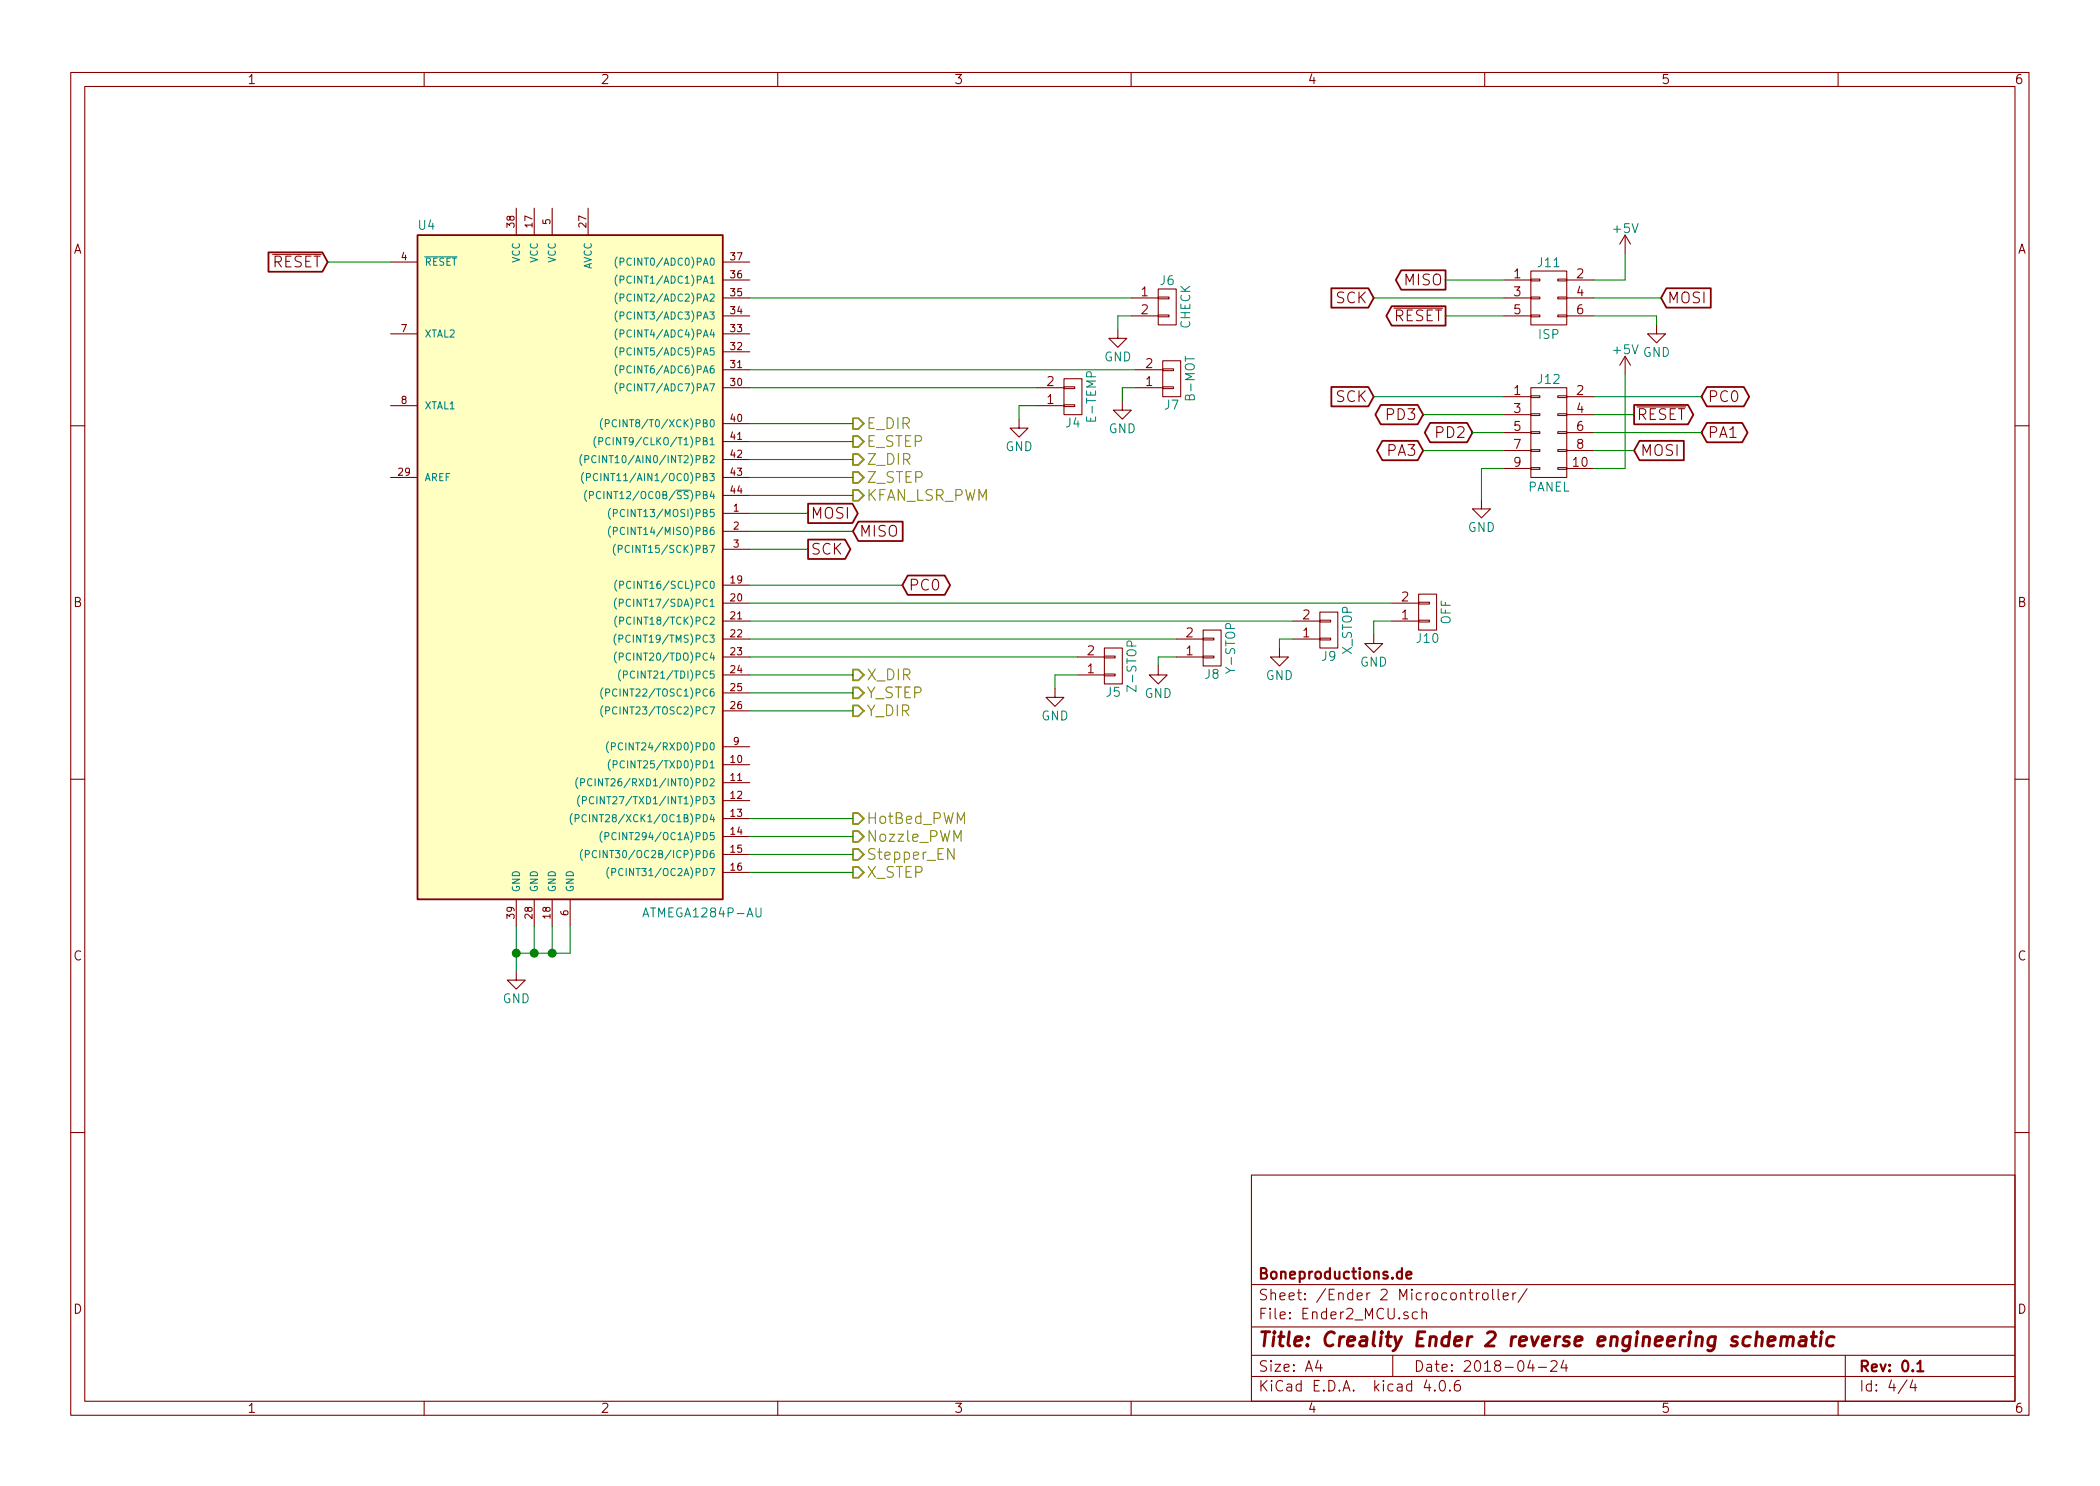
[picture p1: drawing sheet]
<svg xmlns="http://www.w3.org/2000/svg" width="297mm" height="210mm" viewBox="0 0 297 210" stroke-linecap="round" stroke-linejoin="round" font-family="sans-serif">
<g fill="none" stroke="#840000" stroke-width=".15">
<path d="M10 10.3h277v189.9h-277zM12 12.2h273v186.1h-273zM60 10.3v1.9M110 10.3v1.9M160 10.3v1.9M210 10.3v1.9M260 10.3v1.9M38.6 36h6.8M55.2 37.1h3.9M73 29.5v3.8M75.6 29.5v3.8M78.1 29.5v3.8"/>
<path d="M83.2 29.5v3.8M102.2 37.1h3.8M102.2 39.6h3.8M212.7 39.6h3.8M216.5 39.5h1.3v.2h-1.3zM216.5 38.3h5.1v7.7h-5.1zM220.3 39.5h1.3v.2h-1.3zM221.6 39.6h3.8M229.9 33.3l-.8 1.2M229.9 33.3v2.5M229.9 33.3l.7 1.2M55.2 47.2h3.9"/>
<path d="M55.2 57.4h3.9M102.2 47.2h3.8M102.2 54.9h3.8M102.2 59.9h3.8M102.2 52.3h3.8M102.2 49.8h3.8M102.2 44.7h3.8M102.2 42.2h3.8M144.1 59.3v1.3h1.3l-1.3 1.2-1.2-1.2h1.2M146.7 57.4h3.8M146.7 54.9h3.8M150.5 54.7h1.5v.3h-1.5z"/>
<path d="M150.5 57.3h1.5v.2h-1.5zM150.5 53.6h2.5v5.1h-2.5zM158.1 46.6v1.3h1.3l-1.3 1.2-1.3-1.2h1.3M158.7 56.8v1.2h1.3l-1.3 1.3-1.2-1.3h1.2M160 44.7h3.8M160 42.2h3.8M160.7 54.9h3.8M160.7 52.3h3.8M163.8 44.6h1.6v.2h-1.6zM163.8 42h1.6v.3h-1.6zM163.8 40.9h2.6v5.1h-2.6zM164.5 52.2h1.5v.2h-1.5z"/>
<path d="M164.5 54.7h1.5v.3h-1.5zM164.5 51h2.5v5.1h-2.5zM197.2 43.6h6.9M212.7 44.7h3.8M212.7 42.2h3.8M212.7 56.1h3.8M212.7 58.7h3.8M216.5 58.5h1.3v.3h-1.3zM216.5 56h1.3v.3h-1.3zM216.5 54.9h5.1v12.7h-5.1zM216.5 44.6h1.3v.2h-1.3zM216.5 42h1.3v.3h-1.3z"/>
<path d="M220.3 58.5h1.3v.3h-1.3zM220.3 56h1.3v.3h-1.3zM220.3 44.6h1.3v.2h-1.3zM220.3 42h1.3v.3h-1.3zM221.6 44.7h3.8M221.6 42.2h3.8M221.6 56.1h3.8M221.6 58.7h3.8M229.9 50.4v2.6M229.9 50.4l-.8 1.3M229.9 50.4l.7 1.3M231.5 57.6h6.9"/>
<path d="M234.3 46v1.2h1.3l-1.3 1.3-1.3-1.3h1.3M10 60.2h2M55.2 67.6h3.9M102.2 72.6h3.8M102.2 75.2h3.8M102.2 77.7h3.8M102.2 62.5h3.8M102.2 65h3.8M102.2 67.6h3.8M102.2 70.1h3.8M209.5 70.7v1.3h1.3l-1.3 1.3-1.2-1.3h1.2M212.7 61.2h3.8"/>
<path d="M212.7 63.7h3.8M212.7 66.3h3.8M216.5 66.2h1.3v.2h-1.3zM216.5 63.6h1.3v.3h-1.3zM216.5 61.1h1.3v.2h-1.3zM220.3 66.2h1.3v.2h-1.3zM220.3 63.6h1.3v.3h-1.3zM220.3 61.1h1.3v.2h-1.3zM221.6 61.2h3.8M221.6 63.7h3.8M221.6 66.3h3.8M285 60.2h2"/>
<path d="M102.2 85.3h3.8M102.2 87.9h3.8M102.2 90.4h3.8M102.2 93h3.8M102.2 95.5h3.8M102.2 98h3.8M102.2 82.8h3.8M149.2 97.4v1.3h1.3l-1.3 1.2-1.2-1.2h1.2M152.4 93h3.8M152.4 95.5h3.8M156.2 92.8h1.5v.3h-1.5zM156.2 95.4h1.5v.2h-1.5z"/>
<path d="M156.2 91.7h2.5v5.1h-2.5zM163.8 94.2v1.3h1.3l-1.3 1.3-1.2-1.3h1.2M166.4 90.4h3.8M166.4 93h3.8M170.2 90.3h1.5v.2h-1.5zM170.2 92.8h1.5v.3h-1.5zM170.2 89.1h2.5v5.1h-2.5zM181 91.7v1.3h1.2l-1.2 1.2-1.3-1.2h1.3M182.9 87.9h3.8M182.9 90.4h3.8M186.7 87.8h1.5v.2h-1.5zM186.7 90.3h1.5v.2h-1.5z"/>
<path d="M186.7 86.6h2.5v5.1h-2.5zM194.3 89.8v1.3h1.3l-1.3 1.2-1.3-1.2h1.3M196.8 85.3h3.9M196.8 87.9h3.9M200.7 85.2h1.5v.3h-1.5zM200.7 87.8h1.5v.2h-1.5zM200.7 84.1h2.5v5h-2.5zM10 110.3h2M102.2 105.7h3.8M102.2 108.2h3.8M102.2 110.7h3.8M102.2 113.3h3.8"/>
<path d="M102.2 115.8h3.8M102.2 118.4h3.8M102.2 100.6h3.8M285 110.3h2M73 137.4v1.3h1.3l-1.3 1.2-1.2-1.2h1.2M73 127.2v3.9M75.6 127.2v3.9M78.1 127.2v3.9M80.6 127.2v3.9M102.2 120.9h3.8M102.2 123.4h3.8M10 160.2h2"/>
<path d="M177 166.3h108v32h-108zM285 160.2h2M60 198.3v1.9M110 198.3v1.9M160 198.3v1.9M177 194.8h108M177 191.8h108M177 187.8h108M177 181.8h108M186.4 192.5l-.3 1h.9M186.8 193v1M197 191.8v3"/>
<path d="M200.5 185.7l-.4-.1-.3 .3v.6l.3 .1 .4-.1M201.1 185.7a.38 .38 0 0 1 .7 .1v.8M201.1 185.1v1.5M201.8 195.2l-.4 1.1h1M202.9 196.7h.1l-.1 .1v-.1v.1M203.8 195.4a.34 .34 0 0 1 .6 .2 .77 .77 0 0 1-.5 1.2 .97 .97 0 0 1-.1-1.4zM205.1 196.7h.1l-.1 .1-.1-.1h.1v.1M206.4 195.3a.59 .59 0 0 0-.7 .7l.1 .7 .2 .1h.3l.2-.1 .1-.5-.2-.2-.4-.1-.3 .3M207.8 182.9h.5M208 182.4v1.3l.2 .2h.1M208.8 182.9v1M209.3 182.9l-.3 .1-.2 .2"/>
<path d="M209.8 183.1a.41 .41 0 0 1 .7 .1v.4a.41 .41 0 0 1-.4 .3 .41 .41 0 0 1-.4-.3zM210 198.3v1.9M211.1 182.4v1.3l.2 .2M211.9 182.4v1.3l.2 .2M212.6 183.4l.7-.1v-.3l-.4-.1-.3 .2 .1 .7 .2 .1 .4-.1M214 182.9v1M214.4 182.9l-.3 .1-.1 .2M216 182.3l-1.3 2M216.5 192.5l-.4 1h.9M217.6 193.5h1.1M219.4 192.7l.2-.2 .5 .1a.37 .37 0 0 1 .1 .6l-.9 .8h.9M221.2 192.5l-.4 1h.9"/>
<path d="M221.5 193v1M260 198.3v1.9M261 191.8v6.5M269.7 195.2l-1.2 2M270.5 195.2l-.3 1.1h.9M270.9 195.8v1"/>
</g>
<path d="M198.9 180.4l.7-.1v-.3l-.4-.1-.3 .2 .1 .7 .2 .1 .4-.1M271.2 193l.4-.5v1.5M271.2 194h.9" fill="none" stroke="#840000" stroke-width=".3"/>
<path d="M250.1 189.8l1-.2-.1-.4-.6-.1-.3 .3-.1 .8 .1 .1 .2 .1 .6-.1M252 189.3a.52 .52 0 0 1 .8 .1l-.1 1M252 189.1l-.2 1.3M252.8 189.4a.52 .52 0 0 1 .8-.2l.1 .2-.1 1M254.7 189.2l.1-.1 .6 .1 .1 .2-.1 1M255.5 189.6l-.7 .1a.4 .4 0 0 0-.4 .3 .4 .4 0 0 0 .3 .4h.5l.2-.1M256.2 189.1h.7M256.5 188.4l-.2 1.8 .1 .1 .4 .1M257.6 189.1l-.1 1.3M257.7 188.4l-.1 .1 .1 .1 .1-.1-.1-.1v.2M259.4 189.2a.7 .7 0 0 0-1 .3l-.1 .6 .1 .2 .3 .1 .6-.1" fill="none" stroke="#840000" stroke-width=".41"/>
<path d="M59.1 33.3h43.1v93.9h-43.1z" fill="#ffffc2" stroke="#ffffc2" stroke-width=".14"/>
<g fill="none" stroke="#840000" stroke-width=".25">
<path d="M38 35.7h7.6l.8 1.4-.8 1.3h-7.6zM59.1 33.3h43.1v93.9h-43.1zM198.2 38.2h6.3v2.8h-6.3l-.8-1.4zM188.3 40.8h5.2l.8 1.4-.8 1.3h-5.2zM188.3 54.8h5.2l.8 1.3-.8 1.4h-5.2zM195.3 57.3h5.2l.8 1.4-.8 1.3h-5.2l-.8-1.3zM196.8 43.3h7.7v2.8h-7.7l-.7-1.4zM202.3 59.8h5.2l.8 1.4-.8 1.4h-5.2l-.8-1.4zM231.1 57.3h7.7l.7 1.4-.7 1.3h-7.7zM235.7 40.8h6.3v2.7h-6.3l-.8-1.3zM241.4 59.8h5l.8 1.4-.8 1.4h-5l-.7-1.4zM241.4 54.8h5.3l.7 1.3-.7 1.4h-5.3l-.7-1.4z"/>
<path d="M114.3 71.3h6.3l.7 1.3-.7 1.4h-6.3zM114.3 76.3h5.2l.8 1.4-.8 1.4h-5.2zM121.4 73.8h6.3v2.7h-6.3l-.8-1.3zM195.5 62.4h5l.8 1.3-.8 1.4h-5l-.7-1.4zM231.9 62.4h6.3v2.7h-6.3l-.8-1.4zM128.4 81.4h5.2l.8 1.4-.8 1.4h-5.2l-.8-1.4z"/>
</g>
<g fill="none" stroke="#008484" stroke-width=".15">
<path d="M60.1 36.3h4.5M87.3 38.9a1.2 1.2 0 0 0 0 1.6M87.3 36.4a1.2 1.2 0 0 0 0 1.5M87.7 39.6l.5-.1 .1-.1-.1-.3h-.5v1M87.7 37.1l.5-.1 .1-.2-.1-.2-.5-.1v1M85.2 59.2a1.2 1.2 0 0 0 0 1.6M85.6 59.9h.5l.1-.2-.1-.3h-.5v1M87.2 59.5a.4 .4 0 0 0-.5 0 .4 .4 0 0 0-.1 .5 .37 .37 0 0 0 .2 .3 .37 .37 0 0 0 .4 0M87.3 54.1a1.2 1.2 0 0 0 0 1.6M87.3 51.6a1.2 1.2 0 0 0 0 1.6M87.3 49.1a1.2 1.2 0 0 0 0 1.5M87.3 46.5a1.2 1.2 0 0 0 0 1.6"/>
<path d="M87.3 44a1.2 1.2 0 0 0 0 1.5M87.3 41.4a1.2 1.2 0 0 0 0 1.6M87.7 54.8h.5l.1-.2-.1-.2-.5-.1v1M87.7 52.3l.5-.1 .1-.1-.1-.3h-.5v1M87.7 49.8l.5-.1 .1-.2-.1-.2-.5-.1v1M87.7 47.2h.5l.1-.2-.1-.3h-.5v1M87.7 44.7l.5-.1 .1-.1-.1-.3-.5-.1v1.1M87.7 42.1h.5l.1-.2-.1-.2-.5-.1v1M82.3 64.3a1.2 1.2 0 0 0 0 1.6M82.5 66.8a1.2 1.2 0 0 0 0 1.6M82.7 65l.5-.1 .1-.1-.1-.3h-.5v1M83 67.5h.4l.1-.2-.1-.2-.4-.1v1"/>
<path d="M83 69.4a1.2 1.2 0 0 0 0 1.5M83.4 70.1l.5-.1v-.1v-.3l-.5-.1v1.1M84.3 61.8a1.2 1.2 0 0 0 0 1.5M84.3 64.6a.4 .4 0 0 0-.5 0 .4 .4 0 0 0-.1 .4 .37 .37 0 0 0 .2 .4 .37 .37 0 0 0 .4 0M84.5 67.1a.4 .4 0 0 0-.5 0 .4 .4 0 0 0-.1 .5 .37 .37 0 0 0 .2 .4 .37 .37 0 0 0 .4-.1M84.7 62.5l.5-.1 .1-.2-.1-.2-.5-.1v1M85 69.6a.4 .4 0 0 0-.5 0 .4 .4 0 0 0-.1 .5 .37 .37 0 0 0 .1 .4 .37 .37 0 0 0 .5 0M86.4 71.9a1.2 1.2 0 0 0 0 1.6M86.4 74.5a1.2 1.2 0 0 0 0 1.5M86.8 72.6h.4l.1-.2-.1-.3h-.4v1M86.8 75.2l.4-.1 .1-.2-.1-.2-.4-.1v1M87 77a1.2 1.2 0 0 0 0 1.6"/>
<path d="M87.5 77.7l.4-.1 .1-.1-.1-.3h-.4v1M85.3 97.3a1.2 1.2 0 0 0 0 1.6M85.3 99.9a1.2 1.2 0 0 0 0 1.5M85.7 98h.5v-.2v-.3h-.5v1M87.1 89.7a1.2 1.2 0 0 0 0 1.6M87.2 84.6a1.2 1.2 0 0 0 0 1.6M87.2 92.2a1.2 1.2 0 0 0 0 1.6M87.2 87.2a1.2 1.2 0 0 0 0 1.5M87.2 82.1a1.2 1.2 0 0 0 0 1.5M87.6 90.4l.4-.1 .1-.1-.1-.3h-.4v1M87.6 85.3h.5l.1-.2-.1-.3h-.5v1M87.6 92.9h.5l.1-.2-.1-.2-.5-.1v1"/>
<path d="M87.7 87.9l.4-.1 .1-.2-.1-.2-.4-.1v1M87.7 82.8l.4-.1 .1-.1-.1-.3-.4-.1v1.1M87.8 94.8a1.2 1.2 0 0 0 0 1.5M88.2 95.5l.5-.1v-.1v-.3l-.5-.1v1.1M80.9 115.1a1.2 1.2 0 0 0 0 1.6M81.4 115.8l.4-.1 .1-.1-.1-.3h-.4v1M81.7 110a1.2 1.2 0 0 0 0 1.6M82 112.6a1.2 1.2 0 0 0 0 1.5M82.1 110.7h.5l.1-.2-.1-.3h-.5v1M82.4 113.3l.5-.1 .1-.2-.1-.2-.5-.1v1M82.9 115.4a.4 .4 0 0 0-.5 0 .4 .4 0 0 0-.1 .4 .37 .37 0 0 0 .2 .4 .37 .37 0 0 0 .4 0M83.7 110.3a.4 .4 0 0 0-.5 0 .4 .4 0 0 0-.1 .5 .37 .37 0 0 0 .2 .3 .37 .37 0 0 0 .4 0"/>
<path d="M84 112.8a.4 .4 0 0 0-.5 0 .4 .4 0 0 0-.1 .5 .37 .37 0 0 0 .1 .4 .37 .37 0 0 0 .5-.1M85.2 117.6a1.2 1.2 0 0 0 0 1.6M85.6 118.3h.5v-.2v-.2l-.5-.1v1M85.7 100.6l.5-.1v-.2v-.2l-.5-.1v1M86.1 104.9a1.2 1.2 0 0 0 0 1.6M86.3 107.5a1.2 1.2 0 0 0 0 1.5M86.5 105.6h.5v-.2v-.2l-.5-.1v1M86.7 108.2l.5-.1 .1-.1-.1-.3-.5-.1v1.1M82.4 120.2a1.2 1.2 0 0 0 0 1.5M82.8 120.9l.5-.1 .1-.1-.1-.3-.5-.1v1.1M84.4 120.4a.4 .4 0 0 0-.5 0 .4 .4 0 0 0-.1 .5 .37 .37 0 0 0 .2 .4 .37 .37 0 0 0 .4 0M86.1 122.7a1.2 1.2 0 0 0 0 1.6"/>
<path d="M86.5 123.4h.5l.1-.2-.1-.3h-.5v1M106.9 128.5v1l.3 .2h.2l.2-.2v-1"/>
</g>
<path d="M135 120.1v1.5l-.9-1.5v1.5" fill="none" stroke="#848400" stroke-width=".15"/>
<path d="M120.6 59.2h.8l.8 .7-.8 .8h-.8zM120.6 64.3h.8l.8 .7-.8 .8h-.8zM120.6 66.8h.8l.8 .8-.8 .7h-.8zM120.6 61.7h.8l.8 .8-.8 .7h-.8zM120.6 69.3h.8l.8 .8-.8 .8h-.8zM120.6 94.7h.8l.8 .8-.8 .8h-.8zM120.6 99.8h.8l.8 .8-.8 .7h-.8zM120.6 97.3h.8l.8 .7-.8 .8h-.8zM120.6 115.1h.8l.8 .7-.8 .8h-.8zM120.6 117.6h.8l.8 .8-.8 .7h-.8zM120.6 120.1h.8l.8 .8-.8 .8h-.8zM120.6 122.7h.8l.8 .7-.8 .8h-.8z" fill="none" stroke="#848400" stroke-width=".25"/>
<g fill="none" stroke="#008400" stroke-width=".15">
<path d="M46.4 37.1h8.8M204.5 39.6h8.2M229.9 35.8v3.8h-4.5M106 59.9h14.6M106 42.2h54M106 54.9h40.7M106 52.3h54.7M146.7 57.4h-2.6v1.9M160 44.7h-1.9v1.9M160.7 54.9h-2v1.9M194.3 42.2h18.4M194.3 56.1h18.4"/>
<path d="M201.3 58.7h11.4M204.5 44.7h8.2M225.4 44.7h8.9v1.3M225.4 58.7h5.7M225.4 42.2h9.5M225.4 56.1h15.3M229.9 53v13.3h-4.5M106 65h14.6M106 67.6h14.6M106 62.5h14.6M106 75.2h14.6M106 72.6h8.3"/>
<path d="M106 77.7h8.3M106 70.1h14.6M201.3 63.7h11.4M208.3 61.2h4.4M212.7 66.3h-3.2v4.4M225.4 63.7h5.7M225.4 61.2h15.3M106 95.5h14.6M106 98h14.6M106 87.9h76.9M106 85.3h90.8M106 90.4h60.4"/>
<path d="M106 93h46.4M106 82.8h21.6M152.4 95.5h-3.2v1.9M166.4 93h-2.6v1.2M182.9 90.4h-1.9v1.3M196.8 87.9h-2.5v1.9M106 100.6h14.6M106 115.8h14.6M106 118.4h14.6M73 131.1v6.3M75.6 131.1v3.8M78.1 131.1v3.8"/>
<path d="M80.6 131.1v3.8h-7.6M106 120.9h14.6M106 123.4h14.6"/>
</g>
<g fill="#008400" stroke="#008400" stroke-width=".25">
<circle cx="73" cy="134.9" r=".51"/>
<circle cx="75.6" cy="134.9" r=".51"/>
<circle cx="78.1" cy="134.9" r=".51"/>
</g>
<text font-size="2.8" fill="#840000" x="178" y="190.5">Title: Creality Ender 2 reverse engineering schematic</text>
<g font-size="2.1" fill="#840000">
<text x="38.4" y="37.8">RESET</text>
<text x="198.6" y="40.4">MISO</text>
<text x="188.9" y="42.9">SCK</text>
<text x="197" y="45.5">RESET</text>
<text x="235.9" y="42.9">MOSI</text>
<text x="188.9" y="56.9">SCK</text>
<text x="196.2" y="59.4">PD3</text>
<text x="231.5" y="59.4">RESET</text>
<text x="241.6" y="56.9">PC0</text>
<text x="196.2" y="64.5">PA3</text>
<text x="203.2" y="62">PD2</text>
<text x="232.1" y="64.5">MOSI</text>
<text x="241.6" y="62">PA1</text>
<text x="114.7" y="73.4">MOSI</text>
<text x="121.6" y="75.9">MISO</text>
<text x="114.7" y="78.5">SCK</text>
<text x="128.5" y="83.6">PC0</text>
<text x="178" y="184">Sheet: /Ender 2 Microcontroller/</text>
<text x="178" y="181">Boneproductions.de</text>
<text x="178" y="186.7">File: Ender2_MCU.sch</text>
<text x="178" y="196.9">KiCad E.D.A. kicad 4.0.6</text>
<text x="178" y="194.1">Size: A4</text>
<text x="200" y="194.1">Date: 2018-04-24</text>
<text x="263" y="194.1">Rev: 0.1</text>
<text x="263" y="196.9">Id: 4/4</text>
</g>
<g font-size="2.1" fill="#848400">
<text x="122.6" y="65.8">Z_DIR</text>
<text x="122.6" y="60.7">E_DIR</text>
<text x="122.6" y="63.2">E_STEP</text>
<text x="122.6" y="68.3">Z_STEP</text>
<text x="122.6" y="70.9">KFAN_LSR_PWM</text>
<text x="122.6" y="96.3">X_DIR</text>
<text x="122.6" y="101.3">Y_DIR</text>
<text x="122.6" y="98.8">Y_STEP</text>
<text x="122.6" y="116.6">HotBed_PWM</text>
<text x="122.6" y="119.1">Nozzle_PWM</text>
<text x="122.6" y="121.7">Stepper_EN</text>
<text x="122.6" y="124.2">X_STEP</text>
</g>
<g font-size="1.8" fill="#840000">
<text x="35" y="11.9">1</text>
<text x="85" y="11.9">2</text>
<text x="135" y="11.9">3</text>
<text x="185" y="11.9">4</text>
<text x="235" y="11.9">5</text>
<text x="285" y="11.9">6</text>
<text x="10.4" y="35.9">A</text>
<text x="285.4" y="35.9">A</text>
<text x="161.4" y="41.9">1</text>
<text x="214.1" y="39.4">1</text>
<text x="214.1" y="41.9">3</text>
<text x="223" y="39.4">2</text>
<text x="223" y="41.9">4</text>
<text x="161.4" y="44.4">2</text>
<text x="214.1" y="44.4">5</text>
<text x="223" y="44.4">6</text>
<text x="162.1" y="52.1">2</text>
<text x="148.1" y="57.1">1</text>
<text x="148.1" y="54.6">2</text>
<text x="162.1" y="54.6">1</text>
<text x="214.1" y="55.9">1</text>
<text x="214.1" y="58.4">3</text>
<text x="223" y="55.9">2</text>
<text x="223" y="58.4">4</text>
<text x="214.1" y="61">5</text>
<text x="214.1" y="63.5">7</text>
<text x="223" y="61">6</text>
<text x="223" y="63.5">8</text>
<text x="214.1" y="66">9</text>
<text x="222.6" y="66">10</text>
<text x="10.4" y="85.9">B</text>
<text x="184.3" y="87.6">2</text>
<text x="198.3" y="87.6">1</text>
<text x="198.3" y="85.1">2</text>
<text x="285.4" y="85.9">B</text>
<text x="153.8" y="95.2">1</text>
<text x="153.8" y="92.7">2</text>
<text x="167.8" y="92.7">1</text>
<text x="167.8" y="90.2">2</text>
<text x="184.3" y="90.2">1</text>
<text x="10.4" y="135.9">C</text>
<text x="285.4" y="135.9">C</text>
<text x="10.4" y="185.9">D</text>
<text x="285.4" y="185.9">D</text>
<text x="35" y="199.9">1</text>
<text x="85" y="199.9">2</text>
<text x="135" y="199.9">3</text>
<text x="185" y="199.9">4</text>
<text x="235" y="199.9">5</text>
<text x="285" y="199.9">6</text>
</g>
<g font-size="1.8" fill="#008484">
<text x="59.2" y="32.5">U4</text>
<text x="228.3" y="33">+5V</text>
<text x="164.1" y="40.3">J6</text>
<text x="217.6" y="37.8">J11</text>
<text x="168.4" y="46.6" transform="rotate(-90 168.4 46.6)">CHECK</text>
<text x="217.7" y="47.9">ISP</text>
<text x="156.2" y="51.1">GND</text>
<text x="228.3" y="50.1">+5V GND</text>
<text x="155" y="59.5" transform="rotate(-90 155 59.5)">E-TEMP</text>
<text x="164.8" y="57.9">J7</text>
<text x="169" y="56.5" transform="rotate(-90 169 56.5)">B-MOT</text>
<text x="217.6" y="54.3">J12</text>
<text x="142.2" y="63.8">GND</text>
<text x="150.8" y="60.5">J4</text>
<text x="156.8" y="61.3">GND</text>
<text x="216.1" y="69.5">PANEL</text>
<text x="207.6" y="75.3">GND</text>
<text x="205.2" y="88.4" transform="rotate(-90 205.2 88.4)">OFF</text>
<text x="174.7" y="95" transform="rotate(-90 174.7 95)">Y-STOP</text>
<text x="187" y="93.5">J9</text>
<text x="191.2" y="92.6" transform="rotate(-90 191.2 92.6)">X_STOP</text>
<text x="192.4" y="94.3">GND</text>
<text x="200.5" y="91">J10</text>
<text x="147.3" y="101.9">GND</text>
<text x="156.5" y="98.6">J5</text>
<text x="160.7" y="97.5" transform="rotate(-90 160.7 97.5)">Z-STOP</text>
<text x="161.9" y="98.7">GND</text>
<text x="170.5" y="96">J8</text>
<text x="179" y="96.2">GND</text>
<text x="91.4" y="129.8">ATMEGA1284P-AU</text>
<text x="71.1" y="141.9">GND</text>
</g>
<g font-size="1.4" fill="#840000">
<text x="72.8" y="32.2" transform="rotate(-90 72.8 32.2)">38</text>
<text x="75.3" y="32.2" transform="rotate(-90 75.3 32.2)">17</text>
<text x="77.9" y="31.7" transform="rotate(-90 77.9 31.7)">5</text>
<text x="82.9" y="32.2" transform="rotate(-90 82.9 32.2)">27</text>
<text x="56.8" y="36.8">4</text>
<text x="103.4" y="41.9">35</text>
<text x="103.4" y="39.4">36</text>
<text x="103.4" y="36.8">37</text>
<text x="56.8" y="47">7</text>
<text x="103.4" y="47">33</text>
<text x="103.4" y="44.4">34</text>
<text x="103.4" y="52.1">31</text>
<text x="103.4" y="49.5">32</text>
<text x="56.8" y="57.1">8</text>
<text x="103.4" y="54.6">30</text>
<text x="103.4" y="59.7">40</text>
<text x="103.4" y="62.2">41</text>
<text x="103.4" y="64.8">42</text>
<text x="56.4" y="67.3">29</text>
<text x="103.4" y="67.3">43</text>
<text x="103.4" y="69.8">44</text>
<text x="103.8" y="72.4">1</text>
<text x="103.8" y="74.9">2</text>
<text x="103.8" y="77.5">3</text>
<text x="103.4" y="82.5">19</text>
<text x="103.4" y="85.1">20</text>
<text x="103.4" y="87.6">21</text>
<text x="103.4" y="90.2">22</text>
<text x="103.4" y="92.7">23</text>
<text x="103.4" y="95.2">24</text>
<text x="103.4" y="97.8">25</text>
<text x="103.4" y="100.3">26</text>
<text x="103.4" y="107.9">10</text>
<text x="103.8" y="105.4">9</text>
<text x="103.4" y="110.5">11</text>
<text x="103.4" y="113">12</text>
<text x="103.4" y="115.6">13</text>
<text x="103.4" y="118.1">14</text>
<text x="103.4" y="120.6">15</text>
<text x="103.4" y="123.2">16</text>
<text x="72.8" y="129.9" transform="rotate(-90 72.8 129.9)">39</text>
<text x="75.3" y="129.9" transform="rotate(-90 75.3 129.9)">28</text>
<text x="77.9" y="129.9" transform="rotate(-90 77.9 129.9)">18</text>
<text x="80.4" y="129.5" transform="rotate(-90 80.4 129.5)">6</text>
</g>
<g font-size="1.4" fill="#008484">
<text x="60.1" y="37.6">RESET</text>
<text x="73.5" y="37.3" transform="rotate(-90 73.5 37.3)">VCC</text>
<text x="76.1" y="37.3" transform="rotate(-90 76.1 37.3)">VCC</text>
<text x="78.6" y="37.3" transform="rotate(-90 78.6 37.3)">VCC</text>
<text x="83.7" y="38.3" transform="rotate(-90 83.7 38.3)">AVCC</text>
<text x="88.2" y="40.1">(PCINT1/ADC1)PA1</text>
<text x="88.2" y="37.6">(PCINT0/ADC0)PA0</text>
<text x="60.1" y="47.7">XTAL2</text>
<text x="88.2" y="47.7">(PCINT4/ADC4)PA4</text>
<text x="88.2" y="45.2">(PCINT3/ADC3)PA3</text>
<text x="88.2" y="42.7">(PCINT2/ADC2)PA2</text>
<text x="88.2" y="52.8">(PCINT6/ADC6)PA6</text>
<text x="88.2" y="50.3">(PCINT5/ADC5)PA5</text>
<text x="60.1" y="57.9">XTAL1</text>
<text x="88.2" y="55.4">(PCINT7/ADC7)PA7</text>
<text x="84.6" y="65.5">(PCINT10/AIN0/INT2)PB2</text>
<text x="86.1" y="63">(PCINT9/CLKO/T1)PB1</text>
<text x="87.1" y="60.4">(PCINT8/T0/XCK)PB0</text>
<text x="60.1" y="68.1">AREF</text>
<text x="84.8" y="68.1">(PCINT11/AIN1/OC0)PB3</text>
<text x="85.1" y="70.6">(PCINT12/OC0B/SS)PB4</text>
<text x="87.7" y="73.1">(PCINT13/MOSI)PB5</text>
<text x="87.7" y="75.7">(PCINT14/MISO)PB6</text>
<text x="88.3" y="78.2">(PCINT15/SCK)PB7</text>
<text x="88.5" y="83.3">(PCINT16/SCL)PC0</text>
<text x="88.3" y="85.8">(PCINT17/SDA)PC1</text>
<text x="88.4" y="88.4">(PCINT18/TCK)PC2</text>
<text x="88.3" y="90.9">(PCINT19/TMS)PC3</text>
<text x="88.3" y="93.5">(PCINT20/TDO)PC4</text>
<text x="86.6" y="98.5">(PCINT22/TOSC1)PC6</text>
<text x="86.6" y="101.1">(PCINT23/TOSC2)PC7</text>
<text x="89" y="96">(PCINT21/TDI)PC5</text>
<text x="87.5" y="106.2">(PCINT24/RXD0)PD0</text>
<text x="84.1" y="111.2">(PCINT26/RXD1/INT0)PD2</text>
<text x="84.2" y="113.8">(PCINT27/TXD1/INT1)PD3</text>
<text x="87.7" y="108.7">(PCINT25/TXD0)PD1</text>
<text x="83.2" y="116.3">(PCINT28/XCK1/OC1B)PD4</text>
<text x="86.6" y="118.9">(PCINT294/OC1A)PD5</text>
<text x="84.6" y="121.4">(PCINT30/OC2B/ICP)PD6</text>
<text x="87.4" y="123.9">(PCINT31/OC2A)PD7</text>
<text x="73.5" y="126.2" transform="rotate(-90 73.5 126.2)">GND</text>
<text x="76.1" y="126.2" transform="rotate(-90 76.1 126.2)">GND</text>
<text x="78.6" y="126.2" transform="rotate(-90 78.6 126.2)">GND</text>
<text x="81.2" y="126.2" transform="rotate(-90 81.2 126.2)">GND</text>
</g>
</svg>
